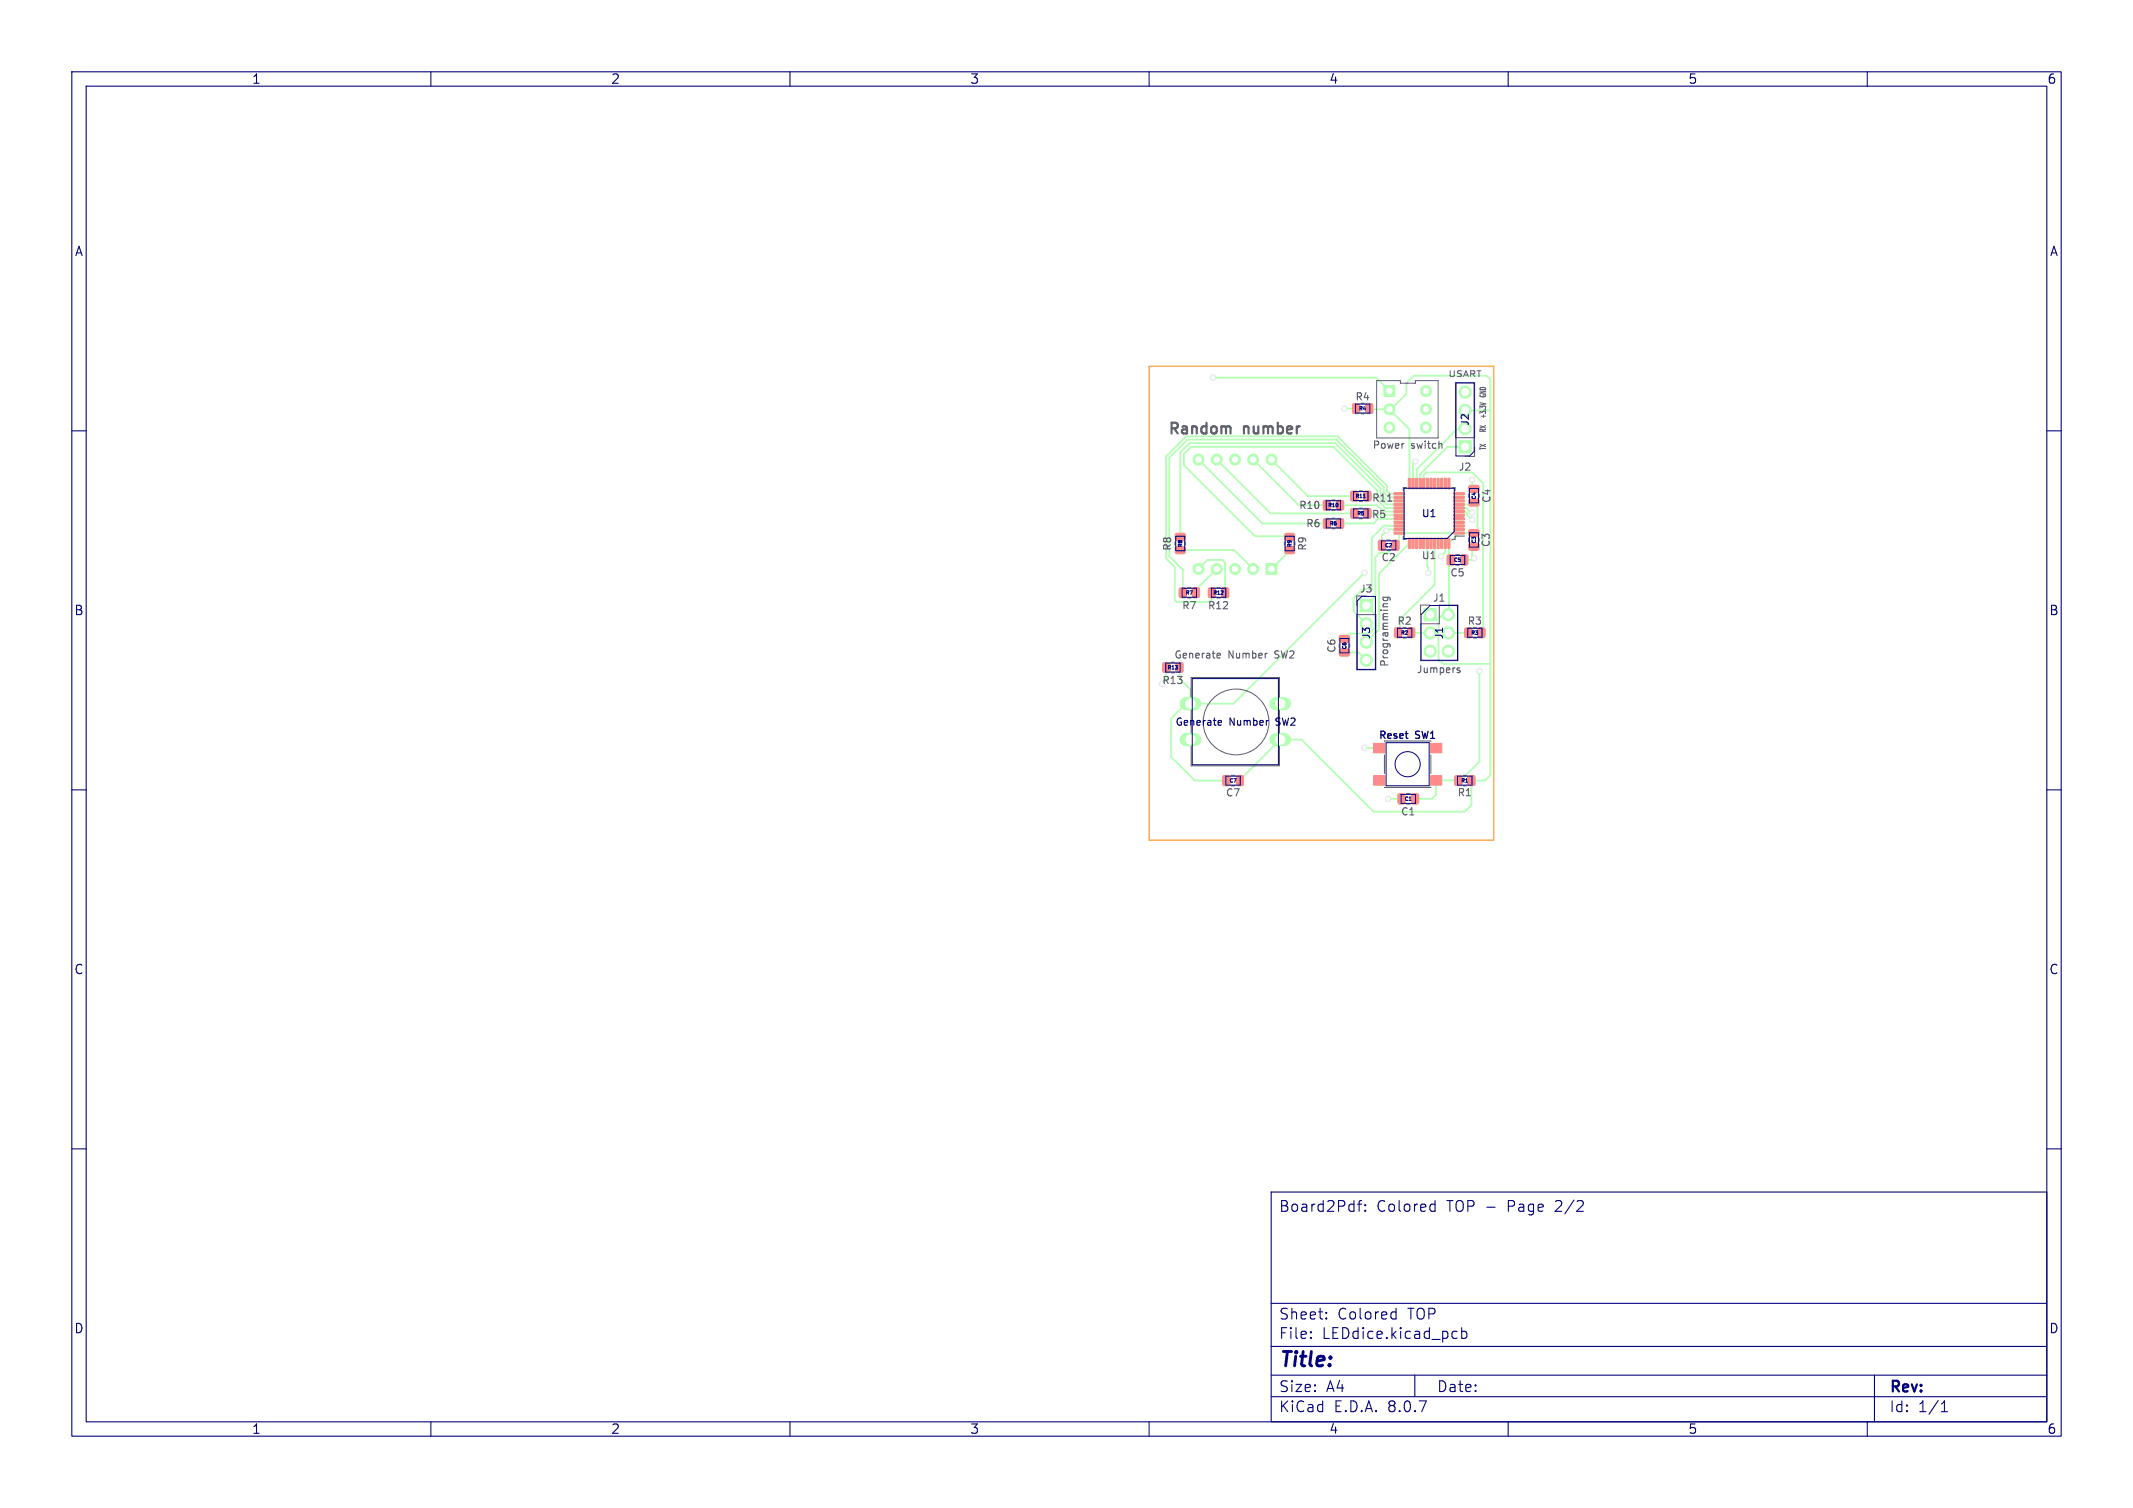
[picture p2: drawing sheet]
<svg xmlns="http://www.w3.org/2000/svg" width="297mm" height="210mm" viewBox="0 0 297 210" stroke-linecap="round" stroke-linejoin="round" font-family="sans-serif">
<g fill="#b3ffb3" stroke="#b3ffb3" stroke-width=".14">
<path d="M193.9 75.3l.7-.1 .2 .2v1l-.1 .3h-.6l-.3-.2z"/>
<path d="M192 75.3l.7-.1 .2 .2v1l-.1 .3h-.6l-.3-.2z"/>
<path d="M188.4 56.3l.7-.1 .2 .2v.9l-.1 .3h-.6l-.3-.2z"/>
<path d="M190.2 56.3l.7-.1 .2 .2 .1 .9-.2 .3h-.6l-.2-.2z"/>
<path d="M179 74.3h1.1l.2 .2v.6l-.3 .2h-1l-.1-.3z"/>
<path d="M179 76.2l1.1-.1 .2 .2v.7l-.3 .1h-1l-.1-.2z"/>
<path d="M164.3 81.9h.7l.2 .1v1l-.1 .2-.7 .1-.2-.2z"/>
<path d="M166.1 81.9h.7l.2 .1v1l-.1 .2-.6 .1-.3-.2z"/>
<path d="M186.1 69.7h.7l.3 .1v1l-.2 .2-.6 .1-.2-.2z"/>
<path d="M184.3 69.7h.7l.3 .1v1l-.2 .2-.6 .1-.2-.2z"/>
<path d="M204.6 73.8h1.2l.2 .2-.1 .6-.2 .1h-1l-.2-.2z"/>
<path d="M204.6 75.7h1.2l.2 .2-.1 .6-.2 .1h-1l-.2-.2z"/>
<path d="M162 92.3h.7l.2 .1v1l-.1 .2-.7 .1-.2-.2z"/>
<path d="M163.8 92.3h.7l.2 .1v1l-.1 .2-.6 .1-.3-.2z"/>
<path d="M186.1 72.3l.7-.1 .3 .2v.9l-.2 .3h-.6l-.2-.2z"/>
<path d="M184.3 72.3l.7-.1 .3 .2v.9l-.2 .3h-.6l-.2-.2z"/>
<path d="M204 87.5l.7-.1 .2 .2 .1 1-.2 .2h-.6l-.2-.1z"/>
<path d="M205.8 87.5l.7-.1 .3 .2v1l-.2 .2h-.6l-.2-.1z"/>
<path d="M190 68.5l.7-.1 .2 .1v1l-.1 .3h-.7l-.2-.2z"/>
<path d="M188.1 68.5l.7-.1 .3 .1v1l-.2 .3h-.6l-.2-.2z"/>
<path d="M203.1 61.4h1.8v1.7h-1.8z"/>
<path d="M163.7 74.3h1.2l.1 .2v.6l-.2 .2h-1l-.2-.3z"/>
<path d="M163.7 76.2l1.2-.1 .1 .2v.7l-.2 .1h-1l-.2-.2z"/>
<path d="M198.3 84.7h1.7v1.7h-1.7z"/>
<path d="M201.6 77.3h.6l.3 .1v1.1l-.2 .2h-.6l-.2-.2z"/>
<path d="M203.5 77.3h.6l.3 .1v1.1l-.2 .2h-.6l-.2-.2z"/>
<path d="M204.4 108.1l.7-.1 .3 .2v1l-.2 .2h-.6l-.2-.1z"/>
<path d="M202.6 108.1l.7-.1 .2 .2 .1 1-.2 .2h-.6l-.2-.1z"/>
<path d="M204.6 69.6l1.2-.1 .2 .2-.1 .6-.2 .2h-1l-.2-.3z"/>
<path d="M204.6 67.7l1.2-.1 .2 .2-.1 .6-.2 .2h-1l-.2-.3z"/>
<path d="M202.4 74.1h1.4l.1 .2-.1 .1h-1.3z"/>
<path d="M202.4 73.6h1.4l.1 .2-.1 .1h-1.3z"/>
<path d="M202.4 73.1h1.4l.1 .2-.1 .1h-1.3z"/>
<path d="M202.4 72.6h1.4l.1 .2-.1 .1h-1.3z"/>
<path d="M202.4 72.1h1.4l.1 .2-.1 .1h-1.3z"/>
<path d="M202.4 71.6h1.4l.1 .2-.1 .1h-1.3z"/>
<path d="M202.4 71.1h1.4l.1 .2-.1 .1h-1.3z"/>
<path d="M202.4 70.6h1.4l.1 .2-.1 .1h-1.3z"/>
<path d="M202.4 70.1h1.4l.1 .2-.1 .1h-1.3z"/>
<path d="M202.4 69.6h1.4l.1 .2-.1 .1h-1.3z"/>
<path d="M202.4 69.1h1.4l.1 .2-.1 .1h-1.3z"/>
<path d="M202.4 68.6h1.4l.1 .2-.1 .1h-1.3z"/>
<path d="M201.6 66.6l.3 .1v1.3l-.1 .1-.2-.1z"/>
<path d="M201.1 66.6l.3 .1v1.3l-.1 .1-.2-.1z"/>
<path d="M200.6 66.6l.3 .1v1.3l-.1 .1-.2-.1z"/>
<path d="M200.1 66.6l.3 .1v1.3l-.1 .1-.2-.1z"/>
<path d="M199.6 66.6l.3 .1v1.3l-.1 .1-.2-.1z"/>
<path d="M199.1 66.6l.3 .1v1.3l-.1 .1-.2-.1z"/>
<path d="M198.6 66.6l.3 .1v1.3l-.1 .1-.2-.1z"/>
<path d="M198.1 66.6l.3 .1v1.3l-.1 .1-.2-.1z"/>
<path d="M197.6 66.6l.3 .1v1.3l-.1 .1-.2-.1z"/>
<path d="M197.1 66.6l.3 .1v1.3l-.1 .1-.2-.1z"/>
<path d="M196.6 66.6l.3 .1v1.3l-.1 .1-.2-.1z"/>
<path d="M196.1 66.6l.3 .1v1.3l-.1 .1-.2-.1z"/>
<path d="M194.1 68.6h1.4l.1 .2-.1 .1h-1.3z"/>
<path d="M194.1 69.1h1.4l.1 .2-.1 .1h-1.3z"/>
<path d="M194.1 69.6h1.4l.1 .2-.1 .1h-1.3z"/>
<path d="M194.1 70.1h1.4l.1 .2-.1 .1h-1.3z"/>
<path d="M194.1 70.6h1.4l.1 .2-.1 .1h-1.3z"/>
<path d="M194.1 71.1h1.4l.1 .2-.1 .1h-1.3z"/>
<path d="M194.1 71.6h1.4l.1 .2-.1 .1h-1.3z"/>
<path d="M194.1 72.1h1.4l.1 .2-.1 .1h-1.3z"/>
<path d="M194.1 72.6h1.4l.1 .2-.1 .1h-1.3z"/>
<path d="M194.1 73.1h1.4l.1 .2-.1 .1h-1.3z"/>
<path d="M194.1 73.6h1.4l.1 .2-.1 .1h-1.3z"/>
<path d="M194.1 74.1h1.4l.1 .2-.1 .1h-1.3z"/>
<path d="M196.1 74.9l.3 .1v1.3l-.1 .1-.2-.1z"/>
<path d="M196.6 74.9l.3 .1v1.3l-.1 .1-.2-.1z"/>
<path d="M197.1 74.9l.3 .1v1.3l-.1 .1-.2-.1z"/>
<path d="M197.6 74.9l.3 .1v1.3l-.1 .1-.2-.1z"/>
<path d="M198.1 74.9l.3 .1v1.3l-.1 .1-.2-.1z"/>
<path d="M198.6 74.9l.3 .1v1.3l-.1 .1-.2-.1z"/>
<path d="M199.1 74.9l.3 .1v1.3l-.1 .1-.2-.1z"/>
<path d="M199.6 74.9l.3 .1v1.3l-.1 .1-.2-.1z"/>
<path d="M200.1 74.9l.3 .1v1.3l-.1 .1-.2-.1z"/>
<path d="M200.6 74.9l.3 .1v1.3l-.1 .1-.2-.1z"/>
<path d="M201.1 74.9l.3 .1v1.3l-.1 .1-.2-.1z"/>
<path d="M201.6 74.9l.3 .1v1.3l-.1 .1-.2-.1z"/>
<path d="M190 70.9l.7-.1 .2 .2v1l-.1 .2h-.7l-.2-.2z"/>
<path d="M188.1 70.9l.7-.1 .3 .2v1l-.2 .2h-.6l-.2-.2z"/>
<path d="M168.3 81.9h.7l.3 .1v1l-.2 .2-.6 .1-.2-.2z"/>
<path d="M170.1 81.9h.7l.3 .1v1l-.2 .2-.6 .1-.2-.2z"/>
<path d="M191.2 103.5h1.6v1.3h-1.6z"/>
<path d="M199.2 103.5h1.5v1.3h-1.5z"/>
<path d="M191.2 108h1.6v1.3h-1.6z"/>
<path d="M199.2 108h1.5v1.3h-1.5z"/>
<path d="M172.2 108.1l.7-.1 .2 .1 .1 1.1-.2 .2h-.6l-.2-.1z"/>
<path d="M170.3 108.1l.7-.1 .2 .1 .1 1.1-.2 .2h-.6l-.2-.1z"/>
<path d="M196.6 110.6l.7-.1 .2 .2v1l-.1 .3h-.6l-.2-.2z"/>
<path d="M194.7 110.6l.7-.1 .2 .2v1l-.1 .3h-.6l-.2-.2z"/>
<path d="M189.4 83.5h1.7v1.7h-1.7z"/>
<path d="M186.5 88.5h1.3l.1 .2v.6l-.2 .2-1.1-.1-.1-.2z"/>
<path d="M186.5 90.4h1.3l.1 .2v.6l-.2 .2-1.1-.1-.1-.2z"/>
<path d="M194.2 87.5l.7-.1 .3 .2v1l-.2 .2h-.6l-.2-.1z"/>
<path d="M196.1 87.5l.7-.1 .2 .2v1l-.1 .2h-.7l-.2-.1z"/>
<path d="M192.7 53.7h1.5v1.5h-1.5z"/>
<path d="M176.3 78.5h1.5v1.5h-1.5z"/>
<circle cx="204" cy="59.7" r=".85"/>
<circle cx="204" cy="57.1" r=".85"/>
<circle cx="204" cy="54.6" r=".85"/>
<circle cx="201.7" cy="85.6" r=".85"/>
<circle cx="199.1" cy="88.1" r=".85"/>
<circle cx="201.7" cy="88.1" r=".85"/>
<circle cx="199.1" cy="90.7" r=".85"/>
<circle cx="201.7" cy="90.7" r=".85"/>
<circle cx="190.2" cy="86.9" r=".85"/>
<circle cx="190.2" cy="89.4" r=".85"/>
<circle cx="190.2" cy="91.9" r=".85"/>
<circle cx="193.5" cy="57" r=".76"/>
<circle cx="193.5" cy="59.5" r=".76"/>
<circle cx="198.5" cy="59.5" r=".76"/>
<circle cx="198.5" cy="57" r=".76"/>
<circle cx="198.5" cy="54.5" r=".76"/>
<circle cx="174.5" cy="79.2" r=".76"/>
<circle cx="172" cy="79.2" r=".76"/>
<circle cx="169.4" cy="79.2" r=".76"/>
<circle cx="166.9" cy="79.2" r=".76"/>
<circle cx="166.9" cy="64" r=".76"/>
<circle cx="169.4" cy="64" r=".76"/>
<circle cx="172" cy="64" r=".76"/>
<circle cx="174.5" cy="64" r=".76"/>
<circle cx="177" cy="64" r=".76"/>
</g>
<path d="M165.2 98h1.2M177.7 98h1.2M165.2 103h1.2M177.7 103h1.2" fill="none" stroke="#b3ffb3" stroke-width="1.8"/>
<g fill="#ececec" stroke="#ececec" stroke-width=".14">
<circle cx="205" cy="72.4" r=".4"/>
<circle cx="206" cy="93.5" r=".4"/>
<circle cx="197.1" cy="64.3" r=".4"/>
<circle cx="205" cy="66.8" r=".4"/>
<circle cx="205.2" cy="77.7" r=".4"/>
<circle cx="190" cy="104.1" r=".4"/>
<circle cx="193.3" cy="111.3" r=".4"/>
<circle cx="200.7" cy="77.5" r=".4"/>
<circle cx="187.2" cy="56.9" r=".4"/>
<circle cx="205" cy="71.4" r=".4"/>
<circle cx="193" cy="73.9" r=".4"/>
<circle cx="198.9" cy="79.8" r=".4"/>
<circle cx="190" cy="79.8" r=".4"/>
<circle cx="168.9" cy="52.6" r=".4"/>
</g>
<g fill="none" stroke="#b3ffb3" stroke-width=".25">
<path d="M168.9 52.6h22.7l1.9 1.9M187.2 56.9h1.6M190.7 56.9l.1 .1h2.9l2.1-2.1v-1.6l1-1h10.2l.5 .5v55.2l-.7 .7h-1.9v3.4l-.9 .9h-12.7l-10.1-10h-2.9l-5.6 5.6v.1M193.5 57l2.8 2.8v7.5M204 57.2h3.5M204 59.7h-1.1l-5.7 5.7v1.9M164.3 76.6h7.6l2.6 2.6M166.9 79.2l1.2-1.2h2.1l.4 .4v4.2M166.9 64l8.9 8.9h9M169.4 64l7.5 7.5h12.2M169.4 79.2l-2.9 2.9v.5M174.5 64l6.4 6.4h3.9"/>
<path d="M177 64l5.1 5.1h6.5M177 64h.1M179.6 76.6l-2.6 2.6M187.1 70.4h4.7l.9 .9h2.1M190 79.8l-18.3 18.2h-6.6l-2 2.1v5.3l3.3 3.3h4.4M190.4 69.1h.9l1.6 1.7h1.9M191.6 71.8h3.2M191.8 69v-.7l-6.1-6.1h-19.8l-1.1 1v1.6l10 9.9h4.8M192.1 77l-.6 .6v5.5l-1.3 1.2 1.3 1.3v1.8l-.8 .8h-2.8l-.7 .8M192.2 68.8v-.8l-6.3-6.3h-20.3l-1.3 1.3v11.8M192.7 68.6v-.8l-6.6-6.6h-20.7l-2.6 2.6v13.7l1.9 1.9v3.2M193.1 70.3h1.7"/>
<path d="M193.2 69.8h1.6M193.3 69.3h1.5M194.8 73.8l-1.6-.1-.8 .8v1.4M194.8 72.3h.1M194.8 68.8h-1.3l-.4-.5v-.7l-6.9-6.8h-21l-2.8 2.8v14.2l1.2 1.2v4.6l.2 .2h4.6l.4-.3v-.9M194.8 72.3h-2.9l-.6 .6h-4.7M194.8 73.3l-2.1-.1-1.7 1.7v7.1M196.3 75.7l-4.3 4.2v7.7l-1.8 1.8M197.1 64.3l-.3 .3v2.7M198.2 67.3v-1.1l.4-.4h6.4l1.5 1.5v20.6l-.2 .2M198.7 75.7v3.1l.2 .2v.8M199.8 75.7v5.7l-4.9 4.8v1.9"/>
<path d="M201.2 75.7h.1M201.2 75.7v1.2l-.5 .6M203.2 71.3h.8l.3 .2v.2l.7 .7M203.2 70.3h2.2l.3 .3v3.3l-.3 .4h-10.6v1.1l-1.5 1.6M203.2 70.8h1l.6 .6h.2M203.2 74.3l-1.5 1.4v9.8l-.8 .1-.6 .6M204 62.2h-2.5l-3.8 3.8v1.3M205 72.4h.1M205 76.1v1.4l.2 .2-.2 .3h-1.1M205 66.8v1.3M162.4 93v1.5M164.2 93v1.5l1.6 1.5v2"/>
<path d="M187.2 90.9h2l1 1M189.7 82l-1.2 1.3v1.8l1.7 1.8M196.8 88.1h.1M196.8 88.1h2.3M199.1 85.6l.6 .6h.6M200.3 86.2v5.7l.6 .6h6.6M201.7 88.1h2.7M204.4 88.1h.1M206 93.5v12.6l-2.7 2.6h-3.3v2l-.6 .6h-2.4M190 104.1l2 .1M193.3 111.3h1.8"/>
</g>
<g fill="#fff" stroke="#fff" stroke-width=".14">
<circle cx="205" cy="72.4" r=".2"/>
<circle cx="206" cy="93.5" r=".2"/>
<circle cx="197.1" cy="64.3" r=".2"/>
<circle cx="205" cy="66.8" r=".2"/>
<circle cx="205.2" cy="77.7" r=".2"/>
<circle cx="190" cy="104.1" r=".2"/>
<circle cx="193.3" cy="111.3" r=".2"/>
<circle cx="200.7" cy="77.5" r=".2"/>
<circle cx="187.2" cy="56.9" r=".2"/>
<circle cx="205" cy="71.4" r=".2"/>
<circle cx="193" cy="73.9" r=".2"/>
<circle cx="198.9" cy="79.8" r=".2"/>
<circle cx="190" cy="79.8" r=".2"/>
<circle cx="168.9" cy="52.6" r=".2"/>
<circle cx="204" cy="62.2" r=".5"/>
<circle cx="204" cy="59.7" r=".5"/>
<circle cx="204" cy="57.2" r=".5"/>
<circle cx="204" cy="54.6" r=".5"/>
<circle cx="199.1" cy="85.6" r=".5"/>
<circle cx="201.7" cy="85.6" r=".5"/>
<circle cx="199.1" cy="88.1" r=".5"/>
<circle cx="201.7" cy="88.1" r=".5"/>
<circle cx="199.1" cy="90.7" r=".5"/>
<circle cx="201.7" cy="90.7" r=".5"/>
<circle cx="178.3" cy="98" r=".65"/>
<circle cx="165.8" cy="98" r=".65"/>
<circle cx="178.3" cy="103" r=".65"/>
<circle cx="165.8" cy="103" r=".65"/>
<circle cx="190.2" cy="84.3" r=".5"/>
<circle cx="190.2" cy="86.9" r=".5"/>
<circle cx="190.2" cy="89.4" r=".5"/>
<circle cx="190.2" cy="91.9" r=".5"/>
<circle cx="193.5" cy="54.5" r=".38"/>
<circle cx="193.5" cy="57" r=".38"/>
<circle cx="193.5" cy="59.5" r=".38"/>
<circle cx="198.5" cy="59.5" r=".38"/>
<circle cx="198.5" cy="57" r=".38"/>
<circle cx="198.5" cy="54.5" r=".38"/>
<circle cx="177" cy="79.2" r=".38"/>
<circle cx="174.5" cy="79.2" r=".38"/>
<circle cx="172" cy="79.2" r=".38"/>
<circle cx="169.4" cy="79.2" r=".38"/>
<circle cx="166.9" cy="79.2" r=".38"/>
<circle cx="166.9" cy="64" r=".38"/>
<circle cx="169.4" cy="64" r=".38"/>
<circle cx="172" cy="64" r=".38"/>
<circle cx="174.5" cy="64" r=".38"/>
<circle cx="177" cy="64" r=".38"/>
</g>
<g fill="#ff8a8a" stroke="#ff8a8a" stroke-width=".14">
<path d="M193.9 75.3l.7-.1 .2 .2v1l-.1 .3h-.6l-.3-.2z"/>
<path d="M192 75.3l.7-.1 .2 .2v1l-.1 .3h-.6l-.3-.2z"/>
<path d="M188.4 56.3l.7-.1 .2 .2v.9l-.1 .3h-.6l-.3-.2z"/>
<path d="M190.2 56.3l.7-.1 .2 .2 .1 .9-.2 .3h-.6l-.2-.2z"/>
<path d="M179 74.3h1.1l.2 .2v.6l-.3 .2h-1l-.1-.3z"/>
<path d="M179 76.2l1.1-.1 .2 .2v.7l-.3 .1h-1l-.1-.2z"/>
<path d="M164.3 81.9h.7l.2 .1v1l-.1 .2-.7 .1-.2-.2z"/>
<path d="M166.1 81.9h.7l.2 .1v1l-.1 .2-.6 .1-.3-.2z"/>
<path d="M186.1 69.7h.7l.3 .1v1l-.2 .2-.6 .1-.2-.2z"/>
<path d="M184.3 69.7h.7l.3 .1v1l-.2 .2-.6 .1-.2-.2z"/>
<path d="M204.6 73.8h1.2l.2 .2-.1 .6-.2 .1h-1l-.2-.2z"/>
<path d="M204.6 75.7h1.2l.2 .2-.1 .6-.2 .1h-1l-.2-.2z"/>
<path d="M162 92.3h.7l.2 .1v1l-.1 .2-.7 .1-.2-.2z"/>
<path d="M163.8 92.3h.7l.2 .1v1l-.1 .2-.6 .1-.3-.2z"/>
<path d="M186.1 72.3l.7-.1 .3 .2v.9l-.2 .3h-.6l-.2-.2z"/>
<path d="M184.3 72.3l.7-.1 .3 .2v.9l-.2 .3h-.6l-.2-.2z"/>
<path d="M204 87.5l.7-.1 .2 .2 .1 1-.2 .2h-.6l-.2-.1z"/>
<path d="M205.8 87.5l.7-.1 .3 .2v1l-.2 .2h-.6l-.2-.1z"/>
<path d="M190 68.5l.7-.1 .2 .1v1l-.1 .3h-.7l-.2-.2z"/>
<path d="M188.1 68.5l.7-.1 .3 .1v1l-.2 .3h-.6l-.2-.2z"/>
<path d="M163.7 74.3h1.2l.1 .2v.6l-.2 .2h-1l-.2-.3z"/>
<path d="M163.7 76.2l1.2-.1 .1 .2v.7l-.2 .1h-1l-.2-.2z"/>
<path d="M201.6 77.3h.6l.3 .1v1.1l-.2 .2h-.6l-.2-.2z"/>
<path d="M203.5 77.3h.6l.3 .1v1.1l-.2 .2h-.6l-.2-.2z"/>
<path d="M204.4 108.1l.7-.1 .3 .2v1l-.2 .2h-.6l-.2-.1z"/>
<path d="M202.6 108.1l.7-.1 .2 .2 .1 1-.2 .2h-.6l-.2-.1z"/>
<path d="M204.6 69.6l1.2-.1 .2 .2-.1 .6-.2 .2h-1l-.2-.3z"/>
<path d="M204.6 67.7l1.2-.1 .2 .2-.1 .6-.2 .2h-1l-.2-.3z"/>
<path d="M202.4 74.1h1.4l.1 .2-.1 .1h-1.3z"/>
<path d="M202.4 73.6h1.4l.1 .2-.1 .1h-1.3z"/>
<path d="M202.4 73.1h1.4l.1 .2-.1 .1h-1.3z"/>
<path d="M202.4 72.6h1.4l.1 .2-.1 .1h-1.3z"/>
<path d="M202.4 72.1h1.4l.1 .2-.1 .1h-1.3z"/>
<path d="M202.4 71.6h1.4l.1 .2-.1 .1h-1.3z"/>
<path d="M202.4 71.1h1.4l.1 .2-.1 .1h-1.3z"/>
<path d="M202.4 70.6h1.4l.1 .2-.1 .1h-1.3z"/>
<path d="M202.4 70.1h1.4l.1 .2-.1 .1h-1.3z"/>
<path d="M202.4 69.6h1.4l.1 .2-.1 .1h-1.3z"/>
<path d="M202.4 69.1h1.4l.1 .2-.1 .1h-1.3z"/>
<path d="M202.4 68.6h1.4l.1 .2-.1 .1h-1.3z"/>
<path d="M201.6 66.6l.3 .1v1.3l-.1 .1-.2-.1z"/>
<path d="M201.1 66.6l.3 .1v1.3l-.1 .1-.2-.1z"/>
<path d="M200.6 66.6l.3 .1v1.3l-.1 .1-.2-.1z"/>
<path d="M200.1 66.6l.3 .1v1.3l-.1 .1-.2-.1z"/>
<path d="M199.6 66.6l.3 .1v1.3l-.1 .1-.2-.1z"/>
<path d="M199.1 66.6l.3 .1v1.3l-.1 .1-.2-.1z"/>
<path d="M198.6 66.6l.3 .1v1.3l-.1 .1-.2-.1z"/>
<path d="M198.1 66.6l.3 .1v1.3l-.1 .1-.2-.1z"/>
<path d="M197.6 66.6l.3 .1v1.3l-.1 .1-.2-.1z"/>
<path d="M197.1 66.6l.3 .1v1.3l-.1 .1-.2-.1z"/>
<path d="M196.6 66.6l.3 .1v1.3l-.1 .1-.2-.1z"/>
<path d="M196.1 66.6l.3 .1v1.3l-.1 .1-.2-.1z"/>
<path d="M194.1 68.6h1.4l.1 .2-.1 .1h-1.3z"/>
<path d="M194.1 69.1h1.4l.1 .2-.1 .1h-1.3z"/>
<path d="M194.1 69.6h1.4l.1 .2-.1 .1h-1.3z"/>
<path d="M194.1 70.1h1.4l.1 .2-.1 .1h-1.3z"/>
<path d="M194.1 70.6h1.4l.1 .2-.1 .1h-1.3z"/>
<path d="M194.1 71.1h1.4l.1 .2-.1 .1h-1.3z"/>
<path d="M194.1 71.6h1.4l.1 .2-.1 .1h-1.3z"/>
<path d="M194.1 72.1h1.4l.1 .2-.1 .1h-1.3z"/>
<path d="M194.1 72.6h1.4l.1 .2-.1 .1h-1.3z"/>
<path d="M194.1 73.1h1.4l.1 .2-.1 .1h-1.3z"/>
<path d="M194.1 73.6h1.4l.1 .2-.1 .1h-1.3z"/>
<path d="M194.1 74.1h1.4l.1 .2-.1 .1h-1.3z"/>
<path d="M196.1 74.9l.3 .1v1.3l-.1 .1-.2-.1z"/>
<path d="M196.6 74.9l.3 .1v1.3l-.1 .1-.2-.1z"/>
<path d="M197.1 74.9l.3 .1v1.3l-.1 .1-.2-.1z"/>
<path d="M197.6 74.9l.3 .1v1.3l-.1 .1-.2-.1z"/>
<path d="M198.1 74.9l.3 .1v1.3l-.1 .1-.2-.1z"/>
<path d="M198.6 74.9l.3 .1v1.3l-.1 .1-.2-.1z"/>
<path d="M199.1 74.9l.3 .1v1.3l-.1 .1-.2-.1z"/>
<path d="M199.6 74.9l.3 .1v1.3l-.1 .1-.2-.1z"/>
<path d="M200.1 74.9l.3 .1v1.3l-.1 .1-.2-.1z"/>
<path d="M200.6 74.9l.3 .1v1.3l-.1 .1-.2-.1z"/>
<path d="M201.1 74.9l.3 .1v1.3l-.1 .1-.2-.1z"/>
<path d="M201.6 74.9l.3 .1v1.3l-.1 .1-.2-.1z"/>
<path d="M190 70.9l.7-.1 .2 .2v1l-.1 .2h-.7l-.2-.2z"/>
<path d="M188.1 70.9l.7-.1 .3 .2v1l-.2 .2h-.6l-.2-.2z"/>
<path d="M168.3 81.9h.7l.3 .1v1l-.2 .2-.6 .1-.2-.2z"/>
<path d="M170.1 81.9h.7l.3 .1v1l-.2 .2-.6 .1-.2-.2z"/>
<path d="M191.2 103.5h1.6v1.3h-1.6z"/>
<path d="M199.2 103.5h1.5v1.3h-1.5z"/>
<path d="M191.2 108h1.6v1.3h-1.6z"/>
<path d="M199.2 108h1.5v1.3h-1.5z"/>
<path d="M172.2 108.1l.7-.1 .2 .1 .1 1.1-.2 .2h-.6l-.2-.1z"/>
<path d="M170.3 108.1l.7-.1 .2 .1 .1 1.1-.2 .2h-.6l-.2-.1z"/>
<path d="M196.6 110.6l.7-.1 .2 .2v1l-.1 .3h-.6l-.2-.2z"/>
<path d="M194.7 110.6l.7-.1 .2 .2v1l-.1 .3h-.6l-.2-.2z"/>
<path d="M186.5 88.5h1.3l.1 .2v.6l-.2 .2-1.1-.1-.1-.2z"/>
<path d="M186.5 90.4h1.3l.1 .2v.6l-.2 .2-1.1-.1-.1-.2z"/>
<path d="M194.2 87.5l.7-.1 .3 .2v1l-.2 .2h-.6l-.2-.1z"/>
<path d="M196.1 87.5l.7-.1 .2 .2v1l-.1 .2h-.7l-.2-.1z"/>
</g>
<g fill="none" stroke="#626262" stroke-width=".15">
<path d="M193.2 69.8h.6M195.4 61.8h.1M200.7 61.8l.1 .6M169.6 91h.3v.2l-.4 .1M169.9 91.6h-.3M176.4 91h.1M192.6 83.2h.8l.2 .2-.1 .2M192.6 83.2v.3l.2 .1h.4v-.4M193.2 84.1h-.5l-.1 .1M202.9 93.3l.4 .1v.1l-.1 .2-.3-.1M202.9 93.1h.4M195.7 102.2h.3"/>
<path d="M196 102.8h.1"/>
</g>
<g fill="none" stroke="#626262" stroke-width=".14">
<path d="M189.5 57.6h.5M191.7 53h3.3v.4h2.1v-.4h3.2v8h-8.6zM202.7 53.3h2.6v7.7h-2.6zM206.1 56.1l.8 .1M165.1 75.5v.4M178.8 75.5v.4M180.3 75.5v.4M185.4 69.6h.5M185.4 71.1h.5M185.4 72.2h.5M185.4 73.6h.5M189.3 69.8h.4"/>
<path d="M189.3 68.4h.4M189.3 70.8h.4M189.3 72.2h.4M193.1 75.2h.5M193.1 76.7h.5M195.4 74.7v.4h.4M195.8 67.9h-.4v.4M202.2 67.9h.4v.4M202.7 77.2h.5M202.7 78.7h.5M203.9 74.7h-1.3v.4h-.4M204.5 68.8v.5"/>
<path d="M204.5 74.9v.5M205.3 62.2v1.4h-1.3M206 68.8v.5M206 74.9v.5M163.1 93.7h.4M165.4 81.8h.4M165.4 83.3h.4M165.9 97.1v-2.7h12.3v2.7M165.9 98.9v3.2M169.4 81.8h.5M169.4 83.3h.5M178.2 98.9v3.2"/>
<path d="M187.9 89.7v.5M188.9 85.6h2.7v7.7h-2.7zM188.9 83v1.3M195.4 88.9h.4M197.8 86.9h2.6v-2.6h2.6v7.7h-5.2zM199.1 84.3h-1.3v1.3M205.1 88.9h.5M165.9 103.9v2.8h12.3v-2.8M171.4 108h.6M171.4 109.4h.6M192.8 105.1v2.6M192.8 109.6h6.4"/>
<path d="M192.8 103.2h6.4M195.8 112h.5M195.8 110.5h.5M199.2 105.1v2.6M203.7 108h.5M203.7 109.4h.5"/>
<circle cx="172.1" cy="100.5" r="4.6"/>
</g>
<path d="M170.9 59.4h.4l.1 .2v.8M180.9 59.4h.1" fill="none" stroke="#626262" stroke-width=".3"/>
<g fill="none" stroke="#000080" stroke-width=".15">
<path d="M10 10h277v190h-277zM12 12h273v186h-273zM60 10v2M110 10v2M160 10v2M210 10v2M260 10v2M10 60h2M285 60h2M10 110h2M169.8 100.3l.2 .1 .1 .2-.5 .1M170 100.9l-.2 .1"/>
<path d="M176.5 100.3h.1M195.7 102.2h.3M196 102.8h.1M285 110h2M10 160h2M177 166h108v32h-108zM189 167.7h.6M189.6 167.2l-.3 .1-.1 .1v1.3M190.1 168.6h.1l-.1 .1M190.1 168.6h-.1l.1 .1M190.1 167.8v.1M190.1 168.6v.1"/>
<path d="M190.1 167.8h.1l-.1 .1M190.1 167.8h-.1l.1 .1M199.4 167.7l.4 .1M199.8 167.2v1.5M199.8 168.6l-.4 .1M285 160h2M60 198v2M110 198v2M160 198v2M177 194.5h108M177 191.5h108M177 187.5h108"/>
<path d="M177 181.5h108M182.5 186.3h.1l-.1 .1M182.5 186.3v.1M182.5 185.5v.1M182.5 185.5h.1l-.1 .1M184.7 183.6v.1M184.7 183.6h-.1l.1 .1M184.7 182.8v.1M184.7 182.8h-.1l.1 .1M194 182.7l.4 .1M194.4 182.2v1.5M194.4 183.6l-.4 .1"/>
<path d="M197 191.5v3M202.5 185.4l.4 .1M202.9 186.3l-.4 .1M203.5 185.5l.5-.1 .2 .3v.4l-.1 .2-.1 .1-.5-.1M203.5 184.9v1.5M210 198v2M260 198v2M261 191.5v6.5M270.3 196.6h.9M270.3 195.5l.4-.4v1.5"/>
</g>
<g fill="none" stroke="#000080" stroke-width=".14">
<path d="M188.7 56.3v1.2h2v-1.2M202.7 53.3h2.6v9.6l-.7 .6h-1.9zM163.7 74.7h1.3v2h-1.3M179 74.7h1.2v2h-1.2zM184.7 69.7h2v1.3h-2zM184.7 72.3h2v1.2h-2zM188.5 68.5h2v1.2h-2zM188.5 70.9h2v1.2h-2zM189.8 69.3h.3M192.4 75.3h2v1.3h-2zM195.5 68h7v6l-1 1h-6zM201.9 77.4h2v1.2h-2z"/>
<path d="M204.6 74.2h1.3v2h-1.3zM204.6 68h1.3v2h-1.3zM162.3 92.3h2v1.3h-2zM164.6 81.9h2v1.3h-2zM166 94.5h12v12h-12zM168.7 81.9h2v1.3h-2zM186.6 88.9h1.2v2h-1.2M189 83.7l.6-.6h1.9v10.1h-2.5zM194.6 87.5v1.2h2v-1.2M199.1 84.3h3.8v7.6h-5v-6.3zM204.4 87.5v1.2h2v-1.2M170.7 108.1h2v1.2h-2z"/>
<path d="M193 103.4h6v6h-6zM195.1 110.6h2v1.3h-2zM203 108.1h2v1.2h-2z"/>
<circle cx="196" cy="106.4" r="1.75"/>
</g>
<path d="M160 51h48v66h-48z" fill="none" stroke="#ff8000" stroke-width=".14"/>
<text font-size="2.8" fill="#000080" x="178" y="190.9">Title:</text>
<g font-size="2.1" fill="#626262">
<text x="162.5" y="60.9">Random</text>
<text x="173.2" y="60.9">number</text>
</g>
<g font-size="2.1" fill="#000080">
<text x="178" y="169">Board2Pdf:</text>
<text x="191.7" y="169">Colored</text>
<text x="201.5" y="169">TOP -</text>
<text x="210.2" y="169">Page</text>
<text x="217" y="169">2/2</text>
<text x="178" y="184">Sheet:</text>
<text x="186.2" y="184">Colored</text>
<text x="196.1" y="184">TOP</text>
<text x="178" y="186.7">File:</text>
<text x="184.1" y="186.7">LEDdice.kicad_pcb</text>
<text x="178" y="196.9">KiCad</text>
<text x="178" y="194.1">Size:</text>
<text x="184.7" y="194.1">A4</text>
<text x="185.7" y="196.9">E.D.A.</text>
<text x="193.3" y="196.9">8.0.7</text>
<text x="200" y="194.1">Date:</text>
<text x="263" y="194.3">Rev:</text>
<text x="263" y="196.9">Id:</text>
<text x="267.1" y="196.9">1/1</text>
</g>
<g font-size="1.8" fill="#000080">
<text x="35" y="11.9">1</text>
<text x="85" y="11.9">2</text>
<text x="135" y="11.9">3</text>
<text x="185" y="11.9">4</text>
<text x="235" y="11.9">5</text>
<text x="285" y="11.9">6</text>
<text x="10.3" y="35.9">A</text>
<text x="285.4" y="35.9">A</text>
<text x="10.3" y="85.9">B</text>
<text x="285.3" y="85.9">B</text>
<text x="10.3" y="135.9">C</text>
<text x="285.3" y="135.9">C</text>
<text x="10.3" y="185.9">D</text>
<text x="285.3" y="185.9">D</text>
<text x="35" y="199.9">1</text>
<text x="85" y="199.9">2</text>
<text x="135" y="199.9">3</text>
<text x="185" y="199.9">4</text>
<text x="235" y="199.9">5</text>
<text x="285" y="199.9">6</text>
</g>
<g font-size="1.4" fill="#000080">
<text x="188.6" y="56">R4</text>
<text x="204.7" y="59.4" transform="rotate(-90 204.7 59.4)">J2</text>
<text x="163.3" y="76.8" transform="rotate(-90 163.3 76.8)">R8</text>
<text x="197.9" y="72.2">U1</text>
<text x="191" y="89.1" transform="rotate(-90 191 89.1)">J3</text>
<text x="194.5" y="87.2">R2</text>
<text x="201.1" y="89.1" transform="rotate(-90 201.1 89.1)">J1</text>
<text x="204.3" y="87.2">R3</text>
<text x="186.1" y="91" transform="rotate(-90 186.1 91)">C6</text>
<text x="163.6" y="101.3">Generate</text>
<text x="171.2" y="101.3">Number</text>
<text x="177.8" y="101.3">SW2</text>
<text x="191.9" y="103.1">Reset</text>
<text x="197" y="103.1">SW1</text>
</g>
<g font-size="1.4" fill="#626262">
<text x="191" y="62.7">Power</text>
<text x="196.5" y="62.7">switch</text>
<text x="203" y="65.7">J2</text>
<text x="180.8" y="71.1">R10</text>
<text x="191" y="70.1">R11</text>
<text x="207.7" y="70.1" transform="rotate(-90 207.7 70.1)">C4</text>
<text x="181.8" y="73.6">R6</text>
<text x="182.1" y="76.8" transform="rotate(-90 182.1 76.8)">R9</text>
<text x="190.9" y="72.4">R5</text>
<text x="207.6" y="76.3" transform="rotate(-90 207.6 76.3)">C3</text>
<text x="189.3" y="82.7">J3</text>
<text x="192.3" y="78.4">C2</text>
<text x="197.9" y="78.1">U1</text>
<text x="199.4" y="84">J1</text>
<text x="201.8" y="80.5">C5</text>
<text x="164.5" y="85.1">R7</text>
<text x="168.1" y="85.1">R12</text>
<text x="161.7" y="95.5">R13</text>
<text x="163.4" y="91.9">Generate</text>
<text x="171" y="91.9">Number</text>
<text x="177.7" y="91.9">SW2</text>
<text x="193.5" y="93" transform="rotate(-90 193.5 93)">Programming</text>
<text x="197.2" y="93.9">Jumpers</text>
<text x="170.6" y="111.1">C7</text>
<text x="195" y="113.8">C1</text>
<text x="202.9" y="111.1">R1</text>
</g>
<g font-size="1.1" fill="#626262">
<text x="201.6" y="52.7">USART</text>
<text x="207.1" y="58.4" transform="rotate(-90 207.1 58.4)">+3.3V</text>
<text x="207.1" y="55.5" transform="rotate(-90 207.1 55.5)">GND</text>
<text x="207.1" y="62.8" transform="rotate(-90 207.1 62.8)">TX</text>
<text x="207.1" y="60.3" transform="rotate(-90 207.1 60.3)">RX</text>
</g>
<g font-size=".7" fill="#000080">
<text x="189.2" y="57.3">R4</text>
<text x="184.9" y="70.7">R10</text>
<text x="188.7" y="69.5">R11</text>
<text x="188.9" y="71.9">R5</text>
<text x="205.6" y="69.6" transform="rotate(-90 205.6 69.6)">C4</text>
<text x="164.7" y="76.3" transform="rotate(-90 164.7 76.3)">R8</text>
<text x="179.9" y="76.3" transform="rotate(-90 179.9 76.3)">R9</text>
<text x="185.1" y="73.3">R6</text>
<text x="192.8" y="76.3">C2</text>
<text x="205.6" y="75.7" transform="rotate(-90 205.6 75.7)">C3</text>
<text x="165" y="82.9">R7</text>
<text x="168.9" y="82.9">R12</text>
<text x="202.4" y="78.3">C5</text>
<text x="195" y="88.5">R2</text>
<text x="204.8" y="88.5">R3</text>
<text x="162.5" y="93.3">R13</text>
<text x="187.6" y="90.5" transform="rotate(-90 187.6 90.5)">C6</text>
<text x="171.1" y="109.1">C7</text>
<text x="195.5" y="111.6">C1</text>
<text x="203.4" y="109.1">R1</text>
</g>
</svg>
